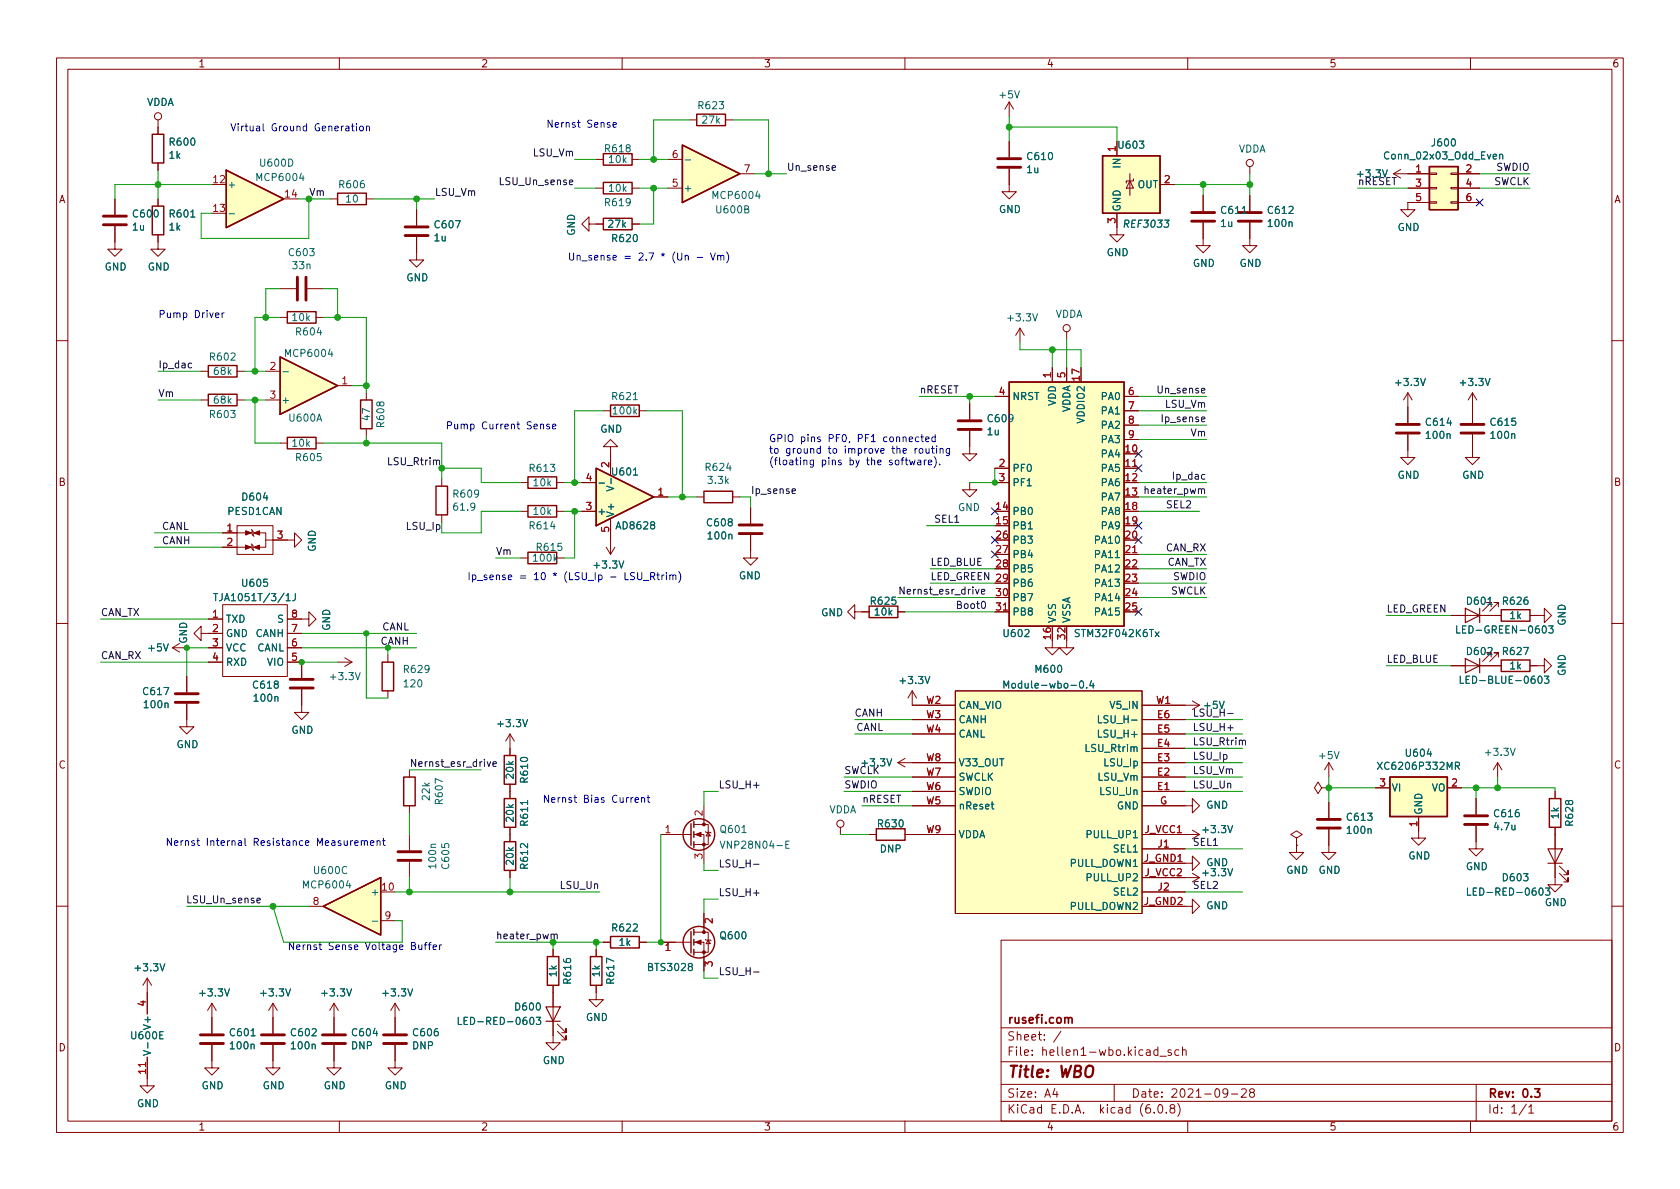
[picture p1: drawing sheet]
<svg xmlns="http://www.w3.org/2000/svg" width="297mm" height="210mm" viewBox="0 0 297 210" stroke-linecap="round" stroke-linejoin="round" font-family="sans-serif">
<g fill="none" stroke="#840000" stroke-width=".18">
<path d="M10 10.2h277v190.1h-277zM12 12.2h273v186.1h-273zM60 10.2v2M110 10.2v2M160 10.2v2M178.4 18v2.6M178.4 18l-.7 1.3M178.4 18l.8 1.3M210 10.2v2M260 10.2v2M20.3 40v4.1h1.3l-1.3 1.2-1.3-1.2h1.3M20.3 35.2v2.8"/>
<path d="M27.9 21.2v2.5M27.9 28.8v1.3M27.9 35.2v1.2M58.4 35.2h1.3M64.8 35.2h1.2M73.7 37.1v2.8M104.1 39.6v-1.3l-1.2 1.3 1.2 1.3v-1.3h2.6M105.4 28.2h1.3M105.4 33.3h1.3M111.8 28.2h1.2M111.8 33.3h1.2M111.8 39.6h1.2"/>
<path d="M118.1 28.2h2.5M118.1 33.3h2.5M121.9 21.2h1.3M128.3 21.2h1.2M130.8 30.7h2.5M178.4 29.8v4.1h1.3l-1.3 1.3-1.2-1.3h1.2M178.4 25v2.8M197.5 37.7v3.8h1.3l-1.3 1.3-1.3-1.3h1.3M197.5 25v2.6M199.8 32l.6 1.3h-1.3zM199.8 30.7v3.8M200.4 31.6v.4h-1.3v.4"/>
<path d="M205.1 32.6h2.5M212.7 39.4v4h1.3l-1.3 1.3-1.2-1.3h1.2M212.7 34.5v2.8M221 39.4v4h1.2l-1.2 1.3-1.3-1.3h1.3M221 29.5v1.2M221 34.5v2.8M246.4 30.7l1.2 .8M246.4 30.7h6.3M247.6 30l-1.2 .7M248.9 33.3h3.8M252.7 35.7h1.3v.2h-1.3zM252.7 33.1h1.3v.3h-1.3z"/>
<path d="M252.7 30.6h1.3v.3h-1.3zM252.7 35.8h-3.8v1.3h1.3l-1.3 1.2-1.3-1.2h1.3M256.5 35.7h1.3v.2h-1.3zM256.5 33.1h1.3v.3h-1.3zM256.5 30.6h1.3v.3h-1.3zM257.8 30.7h3.8M257.8 33.3h3.8M257.8 35.8h3.8M27.9 41.5v2.6h1.3l-1.3 1.2-1.2-1.2h1.2M49.5 56.1h1.3M49.5 51h2.8M54.4 51h2.7"/>
<path d="M55.9 56.1h1.2M73.7 41.9v4.1h1.2l-1.2 1.2-1.3-1.2h1.3M180.3 58l-.7 1.3M180.3 58v2.6M180.3 58l.8 1.3M188.6 58.7v1.2M10 60.2h2M35.6 70.7h1.2M35.6 65.7h1.2M41.9 70.7h1.3M41.9 65.7h1.3M47 70.7h2.5"/>
<path d="M47 65.7h2.5M49.5 78.4h1.3M55.9 78.4h1.2M59.7 68.2h2.5M64.8 69.5v1.2M64.8 75.8v1.3M106.7 72.6h1.2M107.9 79h-1.2l1.2-1.3 1.3 1.3h-1.3v5.1M113 72.6h1.3M171.4 76.2v4.1h1.3l-1.3 1.2-1.2-1.2h1.2M171.4 71.4v2.8M175.9 70.1h2.5"/>
<path d="M186.1 65v2.6M188.6 65v2.6M198.8 70.1h2.5M198.8 72.6h2.5M198.8 75.2h2.5M198.8 77.7h2.5M248.9 76.8v4.1h1.3l-1.3 1.3-1.3-1.3h1.3M248.9 69.5v5.3M248.9 69.5l-.7 1.2M248.9 69.5l.8 1.2M260.3 76.8v4.1h1.3l-1.3 1.3-1.2-1.3h1.2M260.3 69.5v5.3"/>
<path d="M260.3 69.5l-.7 1.2M260.3 69.5l.8 1.2M285 60.2h2M39.4 96.8h5M39.4 94.2h5M41.9 93h6.4v5h-6.4zM44.4 96.2l.1 .1v.7l.2 .3M44.4 93.6l.2 .2v.7l.2 .2M44.6 96.3l.1 .2v.7l.2 .2M44.6 93.8l.2 .2v.7l.1 .2M45.7 94.2h1.3v2.6h-1.3M47 95.5h5.1v1.3l1.2-1.3-1.2-1.3v1.3"/>
<path d="M78.1 84.7v1.3M78.1 91.1v1.2M92.1 98.7h1.2M92.1 85.3h1.2M92.1 90.4h1.2M98.4 98.7h1.3M98.4 85.3h1.3M98.4 90.4h1.3M102.9 85.3h2.5M102.9 90.4h2.5M107.2 96.8l.7 1.2M107.9 91.7v6.3"/>
<path d="M108.7 96.8l-.8 1.2M115.6 87.9h2.5M123.2 87.9h1.3M129.5 87.9h1.3M132.7 94.6v4.1h-1.3l1.3 1.2 1.3-1.2h-1.3M132.7 89.8v2.8M171.4 85.3v1.3h-1.2l1.2 1.3 1.3-1.3h-1.3M175.9 82.8h2.5M175.9 85.3h2.5M198.8 82.8h2.5M198.8 98h2.5M10 110.2h2"/>
<path d="M30.5 114.5h2.5M30.5 114.5l1.2 .8M31.7 113.8l-1.2 .7M33 119.6v2.8M35.6 112v1.3l-1.3-1.3 1.3-1.3v1.3h3.8M36.8 114.5h2.6M36.8 109.5h2.6M36.8 117.1h2.6M39.4 106.9h11.4v12.7h-11.4zM50.8 109.5h3.8v1.2l1.3-1.2-1.3-1.3v1.3M50.8 114.5h2.5M50.8 112h2.5"/>
<path d="M50.8 117.1h2.5v2.8M59.7 117.1h2.5M61 116.3l1.2 .8M62.2 117.1l-1.2 .8M68.6 115.8v1.3M151.1 108.2v-1.3l-1.2 1.3 1.2 1.3v-1.3h2.6M158.7 108.2h1.3M175.9 108.2h2.5M186.1 113.3v1.2h1.2l-1.2 1.3-1.3-1.3h1.3M188.6 113.3v1.2h1.3l-1.3 1.3-1.3-1.3h1.3M256.5 108.8h8.9M256.5 117.7h8.9"/>
<path d="M263.7 107.3v-.8h-.8h.8l-1.6 1.6M263.7 116.2v-.8h-.8h.8l-1.6 1.6M264.9 107.3v-.8h-.7h.7l-1.5 1.6M264.9 116.2v-.8h-.7h.7l-1.5 1.6M270.5 117.7h2.5v-1.2l1.3 1.2-1.3 1.3v-1.3M270.5 108.8h2.5v-1.2l1.3 1.2-1.3 1.3v-1.3M285 110.2h2M33 124.5v4h1.3l-1.3 1.3-1.3-1.3h1.3M53.3 121.9v4.1h1.3l-1.3 1.2-1.2-1.2h1.2M68.6 122.2v1.2M72.4 136.1v1.3M90.2 129.8l-.8 1.3"/>
<path d="M90.2 129.8v3.8M90.2 138.7v2.5M90.2 129.8l.7 1.3M158.7 134.9h10.2M158.7 134.9l1.3 .7M160 134.1l-1.3 .8M161.3 122.2l-.8 1.2M161.3 122.2v2.5h7.6M161.3 122.2l.8 1.2M161.3 139.9h7.6M161.3 137.4h7.6M161.3 129.8h7.6"/>
<path d="M161.3 127.2h7.6M168.9 122.2h33v39.3h-33zM201.9 139.9h7.6M201.9 137.4h7.6M201.9 134.9h7.6M201.9 132.3h7.6M201.9 129.8h7.6M201.9 127.2h7.6M201.9 124.7h10.2M210.8 123.9l1.3 .8M212.1 124.7l-1.3 .8M233.7 139.3l-.7-1-.6 1 .6 1 .7-1h1.2"/>
<path d="M234.9 139.3h.1M234.9 134.9l-.7 1.2M234.9 134.9v2.5M234.9 134.9l.8 1.2M243.2 139.3h2.5M255.9 139.3h2.5M264.8 134.9l-.8 1.2M264.8 134.9v2.5M264.8 134.9l.8 1.2M275 139.9v1.3M72.4 142.5v1.3M72.4 147.6v2.8"/>
<path d="M72.4 152.4v2.8M90.2 146.3v2.5M90.2 153.9v1.3M116.8 147.6h5.4M122.7 147.6h1.8v5M122.7 145.8h2.5v3.5h-2.5M124.5 142.5v3.3M124.7 147.1l.1 .1h.8l.1 .1M125.2 147.2l.4 .6h-.8zM148.6 146.3v1.3M153.7 147.6h1.2M160 147.6h8.9"/>
<path d="M161.3 142.5h7.6M201.9 152.6h8.9v-1.2l1.3 1.2-1.3 1.3v-1.3M201.9 142.5h8.9v-1.3l1.3 1.3-1.3 1.3v-1.3M201.9 147.6h10.2M201.9 155.2h10.2M201.9 150.1h7.6M201.9 157.7h7.6M210.8 154.4l1.3 .8M210.8 146.8l1.3 .8M212.1 155.2l-1.3 .8M212.1 147.6l-1.3 .7M229.2 148.2l1.1-.6-1.1-.7-1 .7 1 .6v1.3"/>
<path d="M229.2 149.5h.1M229.2 149.5v1.2h1.3l-1.3 1.3-1.2-1.3h1.2M234.9 146.7v4h1.3l-1.3 1.3-1.2-1.3h1.2M234.9 141.9v2.7M250.8 144.4v3.8h1.3l-1.3 1.3-1.2-1.3h1.2M261 146v4.1h1.3l-1.3 1.3-1.3-1.3h1.3M261 141.2v2.8M275 146.3v10.2h1.2l-1.2 1.2-1.3-1.2h1.3M275.7 154.4l1.5 1.6v-.8v.8h-.7M275.7 153.2l1.5 1.5v-.8v.8h-.7M10 160.2h2M26 173v6.3"/>
<path d="M26 173l-.7 1.2M26 173l.8 1.2M37.5 177.4v5.3M37.5 177.4l-.8 1.3M37.5 177.4l.7 1.3M48.3 177.4l-.8 1.3M48.3 177.4v5.3M48.3 177.4l.7 1.3M54.6 160.3h2.5M59.1 177.4l-.8 1.3M59.1 177.4v5.3M59.1 177.4l.7 1.3"/>
<path d="M67.3 162.8h2.5M69.8 177.4l-.7 1.3M69.8 177.4v5.3M69.8 177.4l.8 1.3M97.8 174.2v10.2h1.3l-1.3 1.3-1.3-1.3h1.3M97.8 167.9v1.3M105.4 174.2v2.6h1.3l-1.3 1.2-1.3-1.2h1.3M105.4 167.9v1.3M106.7 166.6h1.2M113 166.6h1.3M116.8 166.6h5.4M122.7 166.6h1.8v5.1"/>
<path d="M122.7 164.8h2.5v3.6h-2.5M124.5 161.5v3.3M124.7 166.1l.1 .1h.8l.1 .2M125.2 166.2l.4 .7h-.8zM177 166.3h108v32h-108zM201.9 160.3h8.9v-1.3l1.3 1.3-1.3 1.2v-1.2M285 160.2h2M26 186.9v5.1h1.3l-1.3 1.3-1.2-1.3h1.2M37.5 184.8v4h1.2l-1.2 1.3-1.3-1.3h1.3M48.3 184.8v4h1.2l-1.2 1.3-1.3-1.3h1.3M59.1 184.8v4h1.2l-1.2 1.3-1.3-1.3h1.3M60 198.3v2"/>
<path d="M69.8 184.8v4h1.3l-1.3 1.3-1.2-1.3h1.2M98.6 182.4l1.5 1.5v-.8v.8h-.8M98.6 181.1l1.5 1.5v-.7v.7h-.8M110 198.3v2M160 198.3v2M177 194.8h108M177 191.8h108M177 187.8h108M177 181.8h108M186.5 192.5l-.4 1h1M186.9 193v1M187.6 182.4l-1.3 1.9"/>
<path d="M197 191.8v3M204.1 196.7v.1M204.7 185.7l-.4-.1-.3 .3v.4l.1 .3h.6M204.7 185.1v1.5M204.9 195.4l.2-.1a.81 .81 0 0 1 .6 .7 .81 .81 0 0 1-.3 .8h-.2a.81 .81 0 0 1-.6-.6 .81 .81 0 0 1 .3-.8zM205.1 186.8h1.1M206.2 196.7v.1M207.1 185.7l-.4-.1-.2 .2 .1 .3 .5 .1v.4h-.6M207.1 196l-.2-.3v-.2l.2-.2 .5 .1 .1 .2-.1 .2-.6 .2-.1 .3v.4l.2 .1h.5l.1-.3-.1-.4-.2-.1M208.2 195.1a1.72 1.72 0 0 1 0 2.3M208.4 185.7l-.4-.1-.3 .3v.4l.2 .3h.5M209.1 185.8l.2-.2 .3 .1 .1 .9"/>
<path d="M209.1 185.1v1.5M210 198.3v2M217.1 193.2l-.3 .3h-.3l-.3-.3 .2-.6 .4-.1 .2 .2a.99 .99 0 0 1-.4 1.3h-.2M217.7 193.5h1.2M219.5 192.7l.6-.2 .2 .2 .1 .3-1 1h1M221.2 193.2l-.3-.3 .1-.2 .2-.2 .4 .1 .2 .2-.1 .2-.6 .2-.2 .3 .1 .4 .2 .1h.4l.2-.3-.1-.4-.2-.1M260 198.3v2M261 191.8v6.5M269.9 195.3l-1.3 1.9M270.3 195.8l.4-.5v1.5M270.3 196.8h.9"/>
<circle cx="27.9" cy="20.6" r=".63"/>
<circle cx="221" cy="28.8" r=".63"/>
<circle cx="188.6" cy="58" r=".63"/>
<circle cx="148.6" cy="145.7" r=".63"/>
</g>
<path d="M188.9 180.1l.2-.2 .4 .1 .1 .9M271.3 192.5h1l-.5 .6 .4 .1v.7l-.2 .1h-.4l-.3-.1" fill="none" stroke="#840000" stroke-width=".3"/>
<g fill="none" stroke="#006464" stroke-width=".18">
<path d="M40.5 37.8h1M121.2 28.3h.9M265.2 27.4l.1-.1h.3l.1 .8M265.2 27.3v.8M50 65.7h1M105.9 85.4h1M107.3 86l1.2 .4-1.2 .4M37.8 105h.7M38.1 105v1.2M52.2 105v.9a.41 .41 0 0 1-.5 .3M204.3 111.7l.6 .9M204.9 111.7l-.6 .9"/>
<path d="M257.6 110.7v1.2h.6M258.2 119.6v1.2h.6M273.1 119.6h.8l-.5 .5 .4 .1v.5l-.2 .1-.5-.1M273.8 110.7h.8l-.4 .5 .4 .1v.5l-.2 .1-.6-.1M177.5 121.7v-1.3l.4 .9 .4-.9v1.3M192.1 121.6v.1M193 120.3l-.3 1h.8M193.3 120.8v.9M194.2 126.6v1.2h.6M243.5 134.8l.9 1.3M244.4 134.8l-.9 1.3M257.3 135.4h.6l.2-.2-.1-.3-.7-.1v1.3"/>
<path d="M257.6 135.4l.5 .7M127.3 148.7l.5 1.3 .4-1.3M138.9 149.3h.5M139.5 148.7h-.6v1.3h.6M175.2 142.2h.5M175.4 141.8v1.1l.3 .2M259.5 157v1.3h.6M273.3 157h.7l-.4 .5 .4 .1v.6l-.2 .1-.5-.1M65.8 162.9h1M81 179.9v1.3h.6M94.8 179.9h.8l-.4 .5 .3 .1v.5l-.1 .2-.6-.2M26.1 184.4v.9"/>
</g>
<path d="M259.1 107.6l2.5 1.2-2.5 1.3zM259.1 116.5l2.5 1.2-2.5 1.3zM261.6 107.6v2.5M261.6 116.5v2.5M273.7 150.1h2.5l-1.2 2.5zM273.7 152.6h2.5M96.5 178h2.6l-1.3 2.6zM96.5 180.6h2.6" fill="none" stroke="#840000" stroke-width=".2"/>
<g fill="none" stroke="#840000" stroke-width=".25">
<path d="M26.9 23.7h2.1v5.1h-2.1zM26.9 36.4h2.1v5.1h-2.1zM40 30.1l10.2 5.1-10.2 5.1zM59.7 34.2h5.1v2h-5.1zM106.7 27.2h5.1v2h-5.1zM106.7 32.3h5.1v2h-5.1zM106.7 38.6h5.1v2h-5.1zM120.6 25.6l10.2 5.1-10.2 5.1zM123.2 20.2h5.1v2h-5.1zM194.9 27.6h10.2v10.1h-10.2zM252.7 29.5h5.1v7.6h-5.1zM50.8 55.1h5.1v2h-5.1z"/>
<path d="M36.8 69.7h5.1v2h-5.1zM36.8 64.6h5.1v2.1h-5.1zM49.5 63.1l10.2 5.1-10.2 5.1zM50.8 77.3h5.1v2.1h-5.1zM63.8 70.7h2v5.1h-2zM107.9 71.6h5.1v2.1h-5.1zM178.4 67.6h20.4v43.1h-20.4zM77.1 86h2v5.1h-2zM93.3 97.7h5.1v2h-5.1zM93.3 84.3h5.1v2.1h-5.1zM93.3 89.4h5.1v2h-5.1zM105.4 82.8l10.2 5.1-10.2 5.1z"/>
<path d="M124.5 86.9h5v2h-5zM67.6 117.1h2v5.1h-2zM153.7 107.2h5v2h-5zM265.4 116.7h5.1v2h-5.1zM265.4 107.8h5.1v2h-5.1zM71.4 137.4h2v5.1h-2zM89.2 133.6h2v5.1h-2zM245.7 137.4h10.2v7h-10.2zM89.2 141.2h2v5.1h-2zM89.2 148.8h2v5.1h-2zM122.2 145.7v3.8M122.7 145.3v1"/>
<path d="M122.7 147.1v1M122.7 148.8v1.1M154.9 146.6h5.1v2h-5.1zM273.9 141.2h2.1v5.1h-2.1zM57.1 160.3l10.2-5.1v10.1zM96.8 169.2h2v5h-2zM104.4 169.2h2v5h-2zM107.9 165.6h5.1v2h-5.1zM122.2 164.7v3.8M122.7 164.3v1M122.7 166.1v1M122.7 167.9v1"/>
<circle cx="123.6" cy="147.6" r="2.79"/>
<circle cx="123.6" cy="166.6" r="2.79"/>
</g>
<g fill="none" stroke="#840000" stroke-width=".51">
<path d="M18.3 39.7h4.1M18.3 38.2h4.1M176.4 29.6h4.1M176.4 28.1h4.1M210.7 39.1h4.1M210.7 37.6h4.1M218.9 39.1h4.1M218.9 37.6h4.1M52.6 49v4.1M54.1 49v4.1M71.6 41.7h4.1M71.6 40.1h4.1"/>
<path d="M169.4 75.9h4.1M169.4 74.4h4.1M246.9 76.6h4.1M246.9 75.1h4.1M258.3 76.6h4.1M258.3 75.1h4.1M130.7 94.4h4M130.7 92.8h4M31 124.2h4.1M31 122.7h4.1M51.3 121.7h4.1M51.3 120.1h4.1"/>
<path d="M70.4 150.6h4M70.4 152.1h4M232.9 146.4h4.1M232.9 144.9h4.1M259 145.8h4M259 144.3h4M35.4 184.5h4.1M35.4 183h4.1M46.2 184.5h4.1M46.2 183h4.1M57 184.5h4.1M57 183h4.1"/>
<path d="M67.8 184.5h4.1M67.8 183h4.1"/>
</g>
<g fill="#840000" stroke="#840000" stroke-width=".18">
<path d="M122.9 147.6l1.1-.4v.7z"/>
<path d="M43.4 96.4l1 .4-1 .3z"/>
<path d="M43.4 93.8l1 .4-1 .4z"/>
<path d="M44.9 96.8l1-.4v.8z"/>
<path d="M44.9 94.2l1-.3v.7z"/>
<path d="M122.9 166.6l1.1-.4v.8z"/>
<circle cx="124.5" cy="149.3" r=".25"/>
<circle cx="124.5" cy="145.8" r=".25"/>
<circle cx="124.5" cy="168.4" r=".25"/>
<circle cx="124.5" cy="164.8" r=".25"/>
</g>
<g fill="#ffffc2" stroke="#ffffc2" stroke-width=".18">
<path d="M120.6 25.6l10.2 5.1-10.2 5.1z"/>
<path d="M49.5 63.1l10.2 5.1-10.2 5.1z"/>
<path d="M40 30.1l10.2 5.1-10.2 5.1z"/>
<path d="M178.4 67.6h20.4v43.1h-20.4z"/>
<path d="M168.9 122.2h33v39.3h-33z"/>
<path d="M57.1 160.3l10.2-5.1v10.1z"/>
<path d="M252.7 29.5h5.1v7.6h-5.1z"/>
<path d="M194.9 27.6h10.2v10.1h-10.2z"/>
<path d="M245.7 137.4h10.2v7h-10.2z"/>
<path d="M105.4 82.8l10.2 5.1-10.2 5.1z"/>
</g>
<g fill="none" stroke="#0f0f0f" stroke-width=".18">
<path d="M147.1 29.7l.6-.1v-.3h-.4l-.2 .2 .1 .6h.5M33.9 64.3l-.4-.1-.2 .2 .1 .6h.5M140 86.9l.7-.2-.1-.2-.4-.1-.2 .2 .1 .6h.5M202.5 86.6l.1-.2 .3 .1 .1 .8M202.5 86v1.3M172.5 104.2l.3 .9 .3-.9M173.5 104.6l.6-.1v-.2l-.4-.1-.2 .2 .1 .6h.5M173.6 106.4l.2-.1a.68 .68 0 0 1 .5 .7 .68 .68 0 0 1-.5 .6l-.2-.1-.1-.4zM86.1 134.7l.3 .8 .3-.8M87.2 135.1l.6-.1-.1-.2-.4-.1-.1 .2v.6h.5M217.1 126.2h.9M219.7 131.1l.1-.2h.3l.1 .8"/>
<path d="M133.2 152.8h1M97.4 165.3l.2-.1h.3l.1 .8M98 165.4l.2-.2h.3v.8M133.2 171.9h1"/>
</g>
<g fill="none" stroke="#0000c2" stroke-width=".18">
<path d="M62.1 22.3h.5M62.3 21.9v1.1l.3 .1M63 21.9v.1M63 22.3v.8M63.7 22.4l.3-.1 .2 .2v.4l-.2 .2h-.3l-.1-.2zM64.8 22.4l.2-.1 .3 .1v.7M64.8 22.3v.8M107.8 21.7h-.3l-.1 .1v.2l.4 .1v.3h-.4M108.4 22.1l.6-.1-.1-.3h-.3l-.2 .1v.6h.5M38.1 55.7l.6-.1v-.2l-.4-.1-.2 .2 .1 .6h.5M39.3 55.3v.9M39.6 55.3l-.3 .3"/>
<path d="M123.3 45.5h.9M125.6 44.7l.4 1.3 .5-1.3M126.9 45.3l.2-.1h.3v.8M126.9 45.2v.8M127.4 45.3l.2-.1h.3l.1 .8M128.5 44.6a1.46 1.46 0 0 1 0 1.9M95.6 75.1l.1-.1 .4 .1v.7M97.1 75.1l-.3-.1-.1 .2v.2l.4 .1v.3h-.4M97.7 75.4l.6-.1-.1-.2-.3-.1-.2 .2v.6h.5M160.8 77.7l.6-.1-.1-.3h-.4l-.1 .1v.6h.5M161.8 79.3v.9M162.2 79.3l-.4 .2"/>
<path d="M162.5 77.3h-.4l-.2 .2 .1 .5h.5M162.6 79.4l.3-.1 .3 .2v.4l-.3 .3-.3-.1-.1-.2zM162.8 77.3h.5M163 76.8v1.1l.3 .2M163.7 77.7l.6-.1-.1-.3h-.4l-.1 .1v.6h.5M163.7 79.3l.1 .8 .3 .1 .2-.2M164.3 79.3v.9M164.7 79.3h.5M164.9 78.9v1.1l.3 .2M165.4 77.3h-.4l-.2 .2 .1 .5h.5M165.4 76.8v1.3M165.6 78.9v.1"/>
<path d="M165.6 79.3v.9M166.2 79.4l.2-.1 .3 .1v.8M166.2 79.3v.9M167.9 79.3v1l-.2 .3-.3-.1M167.9 79.4l-.4-.1-.2 .2 .1 .6h.5M160 81.4h.5M160.2 80.9v1.1l.3 .2M160.8 81.4l.3 .8 .2-.6 .2 .6 .3-.8M162.3 81.4h.5v.8M162.8 81.7h-.4l-.2 .2 .2 .3 .4-.1M163.4 81.4v.8M163.8 81.4l-.4 .2"/>
<path d="M164.1 81.8l.7-.1-.1-.3h-.4l-.2 .1 .1 .6h.5M165.2 80.7a1.46 1.46 0 0 1 0 2M166.1 82.1v.1M112.7 101.2v1.1l.3 .2h.2l.3-.2v-1.1M113.8 102.6h.9M115 101.9h.6l.2-.2-.1-.3-.7-.2v1.3M115.3 101.9l.5 .6M116.1 101.7h.5M116.3 101.2v1.1l.3 .2M117 101.7v.8M117.4 101.7l-.4 .2M117.8 101.2v.2"/>
<path d="M117.8 101.7v.8M118.4 101.8l.2-.1h.3l.1 .8M118.4 101.7v.8M119 101.9l.2-.2h.3v.8M120 101.1a1.46 1.46 0 0 1 0 1.9M62 148.7v.8M62.4 148.7l-.4 .2M62.7 149.1l.6-.1v-.3h-.4l-.2 .1 .1 .6h.5M63.9 148.8l.2-.1h.3v.8M63.9 148.7v.8M64.4 148.8l.2-.1h.3l.1 .8M65.5 149.1l.6-.1v-.3h-.4l-.2 .1 .1 .6h.5"/>
<path d="M66.7 148.8l.1-.1h.3l.1 .8M66.7 148.7v.8M67.6 148.7h.5M67.8 148.2v1.1l.3 .2M112.3 141.5l.6-.2-.1-.2-.3-.1-.2 .2 .1 .6h.4M113.4 141.2l.2-.2 .3 .1 .1 .8M113.4 141v.9M114.4 141h.5M114.6 140.6v1.1l.3 .2M74 167.1l.1 .8h.3l.2-.1M74.6 167.1v.8M75 167.1h.5"/>
<path d="M75.5 166.7l-.3 .1v1.1M75.7 167.1h.5M76.2 166.7l-.3 .1v1.1M76.6 167.5l.6-.1-.1-.3h-.3l-.2 .2v.6h.5M77.7 167.1v.8M78.1 167.1l-.4 .2"/>
</g>
<g fill="none" stroke="#009600" stroke-width=".18">
<path d="M27.9 30.1v5.1M37.5 32.6h-17.2v2.6M52.7 35.2h5.7M54.6 35.2v7h-19v-4.5h1.9M66 35.2h10.8M73.7 35.2v1.9M101.6 33.3h3.8M101.6 28.2h3.8M113 33.3h5.1M113 28.2h5.1M115.6 33.3v6.3h-2.6M121.9 21.2h-6.3v7"/>
<path d="M129.5 21.2h6.4v9.5M133.3 30.7h5.8M178.4 20.6v4.4M178.4 22.5h19.1v2.5M207.6 32.6h13.4M212.7 32.6v1.9M221 30.7v3.8M240 33.3h8.9M261.6 33.3h8.9M261.6 30.7h8.9M49.5 51h-2.5v5.1M49.5 56.1h-4.4v9.6"/>
<path d="M57.1 51h2.6v5.1M57.1 56.1h7.7v13.4M188.6 59.9v5.1M27.9 65.7h7.7M27.9 70.7h7.7M43.2 65.7h3.8M43.2 70.7h3.8M45.1 70.7v7.7h4.4M57.1 78.4h21v6.3M62.2 68.2h2.6M64.8 77.1v1.3M106.7 72.6h-5.1v12.7"/>
<path d="M114.3 72.6h6.3v15.3M162.6 70.1h13.3M171.4 70.1v1.3M180.3 60.6v1.2h10.8v3.2M186.1 61.8v3.2M201.3 70.1h12.1M201.3 72.6h12.1M201.3 77.7h12.1M201.3 75.2h12.1M27.3 96.8h12.1M27.3 94.2h12.1M78.1 82.8h7v2.5h7"/>
<path d="M87.6 98.7h4.5M92.1 90.4h-7v3.8h-7M99.7 85.3h3.2M99.7 90.4h3.2M101.6 90.4v8.3h-1.9M118.1 87.9h5.1M130.8 87.9h1.9v1.9M163.8 93h12.1M175.9 82.8v2.5h-4.5M201.3 87.9h12.1M201.3 85.3h12.1M201.3 98h12.1"/>
<path d="M201.3 90.4h10.8M17.8 117.1h19M17.8 109.5h19M36.8 114.5h-3.8v5.1M53.3 114.5h20.4M53.3 117.1h6.4M53.3 112h20.4M64.8 112v11.4h3.8M68.6 114.5v1.3M158.7 105.7h17.2M160 108.2h15.9M164.5 100.6h11.4"/>
<path d="M164.5 103.1h11.4M201.3 105.7h12.1M201.3 100.6h12.1M201.3 103.1h12.1M245.1 117.7h11.4M245.1 108.8h11.4M72.4 136.1h12.7M127 139.9h-2.5v2.6M149.2 139.9h12.1M149.2 137.4h12.1M151.1 127.2h10.2M151.1 129.8h10.2"/>
<path d="M209.5 139.9h10.2M209.5 137.4h10.2M209.5 127.2h10.2M209.5 132.3h10.2M209.5 129.8h10.2M209.5 134.9h10.2M234.9 137.4v4.5M234.9 139.3h8.3M258.4 139.3h16.6v.6M261 139.3v1.9M264.8 137.4v1.9M69.8 157.7h36.2"/>
<path d="M72.4 143.8v3.8M72.4 155.2v2.5M90.2 155.2v2.5M116.8 147.6v19h-2.5M124.5 152.6v1.3h2.5M127 159h-2.5v2.5M148.6 147.6h5.1M152.4 142.5h8.9M209.5 157.7h10.2M209.5 150.1h10.2M33 160.3h21.6M48.3 160.3l1.9 6.3h20.9v-3.8h-1.3"/>
<path d="M87.6 166.6h19.1M97.8 166.6v1.3M105.4 166.6v1.3M124.5 171.7v1.3h2.5"/>
</g>
<g fill="none" stroke="#000084" stroke-width=".18">
<path d="M261 35.2l1.2 1.2M262.2 35.2l-1.2 1.2M200.7 79.6l1.2 1.3M201.9 79.6l-1.2 1.3M175.3 97.4l1.2 1.2M175.3 94.9l1.2 1.2M175.3 89.8l1.2 1.2M176.5 97.4l-1.2 1.2M176.5 94.9l-1.2 1.2M176.5 89.8l-1.2 1.2M200.7 82.2l1.2 1.2M200.7 92.3l1.2 1.3"/>
<path d="M200.7 94.9l1.2 1.2M201.9 82.2l-1.2 1.2M201.9 92.3l-1.2 1.3M201.9 94.9l-1.2 1.2M200.7 107.6l1.2 1.2M201.9 107.6l-1.2 1.2"/>
</g>
<g fill="#009600" stroke="#009600" stroke-width=".18">
<circle cx="120.7" cy="87.9" r=".51"/>
<circle cx="101.6" cy="85.3" r=".51"/>
<circle cx="101.6" cy="90.4" r=".51"/>
<circle cx="90.2" cy="157.7" r=".51"/>
<circle cx="115.6" cy="28.2" r=".51"/>
<circle cx="115.6" cy="33.3" r=".51"/>
<circle cx="73.7" cy="35.2" r=".51"/>
<circle cx="27.9" cy="32.6" r=".51"/>
<circle cx="59.7" cy="56.1" r=".51"/>
<circle cx="54.6" cy="35.2" r=".51"/>
<circle cx="72.4" cy="157.7" r=".51"/>
<circle cx="64.8" cy="78.4" r=".51"/>
<circle cx="64.8" cy="68.2" r=".51"/>
<circle cx="78.1" cy="82.8" r=".51"/>
<circle cx="45.1" cy="70.7" r=".51"/>
<circle cx="47" cy="56.1" r=".51"/>
<circle cx="45.1" cy="65.7" r=".51"/>
<circle cx="53.3" cy="117.1" r=".46"/>
<circle cx="68.6" cy="114.5" r=".46"/>
<circle cx="64.8" cy="112" r=".46"/>
<circle cx="48.3" cy="160.3" r=".51"/>
<circle cx="33" cy="114.5" r=".46"/>
<circle cx="97.8" cy="166.6" r=".51"/>
<circle cx="116.8" cy="166.6" r=".46"/>
<circle cx="105.4" cy="166.6" r=".51"/>
<circle cx="175.9" cy="85.3" r=".46"/>
<circle cx="235" cy="139.3" r=".51"/>
<circle cx="261" cy="139.3" r=".51"/>
<circle cx="264.8" cy="139.3" r=".51"/>
<circle cx="171.5" cy="70.1" r=".51"/>
<circle cx="186.1" cy="61.8" r=".51"/>
<circle cx="178.4" cy="22.5" r=".51"/>
<circle cx="135.9" cy="30.7" r=".51"/>
<circle cx="212.7" cy="32.6" r=".51"/>
<circle cx="221" cy="32.6" r=".51"/>
</g>
<text font-size="2.8" fill="#840000" x="178" y="190.6">Title: WBO</text>
<g font-size="2.1" fill="#840000">
<text x="178" y="184">Sheet: /</text>
<text x="178" y="181">rusefi.com</text>
<text x="178" y="186.7">File: hellen1-wbo.kicad_sch</text>
<text x="178" y="196.9">KiCad E.D.A. kicad (6.0.8)</text>
<text x="178" y="194.1">Size: A4</text>
<text x="200" y="194.1">Date: 2021-09-28</text>
<text x="263" y="194.1">Rev: 0.3</text>
<text x="263" y="196.9">Id: 1/1</text>
</g>
<g font-size="1.8" fill="#840000">
<text x="35" y="11.9">1</text>
<text x="85" y="11.9">2</text>
<text x="135" y="11.9">3</text>
<text x="185" y="11.9">4</text>
<text x="235" y="11.9">5</text>
<text x="285" y="11.9">6</text>
<text x="10.3" y="35.9">A</text>
<text x="285.3" y="35.9">A</text>
<text x="10.3" y="85.9">B</text>
<text x="285.3" y="85.9">B</text>
<text x="10.3" y="135.9">C</text>
<text x="285.3" y="135.9">C</text>
<text x="10.3" y="185.9">D</text>
<text x="285.3" y="185.9">D</text>
<text x="35" y="199.9">1</text>
<text x="85" y="199.9">2</text>
<text x="135" y="199.9">3</text>
<text x="185" y="199.9">4</text>
<text x="235" y="199.9">5</text>
<text x="285" y="199.9">6</text>
</g>
<g font-size="1.8" fill="#006464">
<text x="176.8" y="17.4">+5V</text>
<text x="25.9" y="18.7">VDDA</text>
<text x="123.6" y="19.3">R623</text>
<text x="124.3" y="21.8">27k</text>
<text x="29.9" y="28.1">1k</text>
<text x="30.1" y="25.7">R600</text>
<text x="46.1" y="29.5">U600D</text>
<text x="107.1" y="26.9">R618</text>
<text x="107.7" y="28.8">10k</text>
<text x="181.8" y="28.3">C610</text>
<text x="197.9" y="26.3">U603</text>
<text x="198.1" y="29.6" transform="rotate(-90 198.1 29.6)">IN</text>
<text x="218.9" y="27">VDDA</text>
<text x="245.2" y="28.2">Conn_02x03_Odd_Even</text>
<text x="253.3" y="25.9">J600</text>
<text x="40.1" y="33.3">+</text>
<text x="45.6" y="32">MCP6004</text>
<text x="60.1" y="33.3">R606</text>
<text x="61.2" y="35.8">10</text>
<text x="107.7" y="33.9">10k</text>
<text x="120.8" y="33.9">+</text>
<text x="126.2" y="35.2">MCP6004</text>
<text x="181.6" y="30.6">1u</text>
<text x="201.1" y="33.3">OUT</text>
<text x="240.2" y="31.4">+3.3V</text>
<text x="23.5" y="40.8">1u</text>
<text x="23.7" y="38.4">C600</text>
<text x="29.9" y="40.8">1k</text>
<text x="30.1" y="38.4">R601</text>
<text x="77" y="40.4">C607</text>
<text x="101.7" y="41.7" transform="rotate(-90 101.7 41.7)">GND</text>
<text x="107.1" y="36.4">R619</text>
<text x="107.6" y="40.3">27k</text>
<text x="126.8" y="37.7">U600B</text>
<text x="176.6" y="37.7">GND</text>
<text x="198.1" y="37.5" transform="rotate(-90 198.1 37.5)">GND</text>
<text x="199" y="40.3">REF3033</text>
<text x="215.9" y="40.1">1u</text>
<text x="216.1" y="37.8">C611</text>
<text x="224.3" y="37.8">C612</text>
<text x="224.4" y="40.1">100n</text>
<text x="247.1" y="40.8">GND</text>
<text x="18.5" y="47.8">GND</text>
<text x="26.1" y="47.8">GND</text>
<text x="51.2" y="45.3">C603</text>
<text x="51.8" y="47.6">33n</text>
<text x="76.8" y="42.7">1u</text>
<text x="108.4" y="42.8">R620</text>
<text x="195.6" y="45.3">GND</text>
<text x="210.9" y="47.2">GND</text>
<text x="219.1" y="47.2">GND</text>
<text x="71.8" y="49.7">GND</text>
<text x="51.8" y="56.8">10k</text>
<text x="52.5" y="59.3">R604</text>
<text x="178.4" y="56.8">+3.3V</text>
<text x="186.5" y="56.2">VDDA</text>
<text x="37.3" y="63.7">R602</text>
<text x="50.7" y="63.1">MCP6004</text>
<text x="37.9" y="71.4">68k</text>
<text x="37.9" y="66.3">68k</text>
<text x="49.7" y="71.4">+</text>
<text x="108.4" y="70.7">R621</text>
<text x="178.9" y="70.7">NRST</text>
<text x="186.7" y="71.8" transform="rotate(-90 186.7 71.8)">VDD</text>
<text x="194.8" y="70.7">PA0</text>
<text x="247" y="68.2">+3.3V</text>
<text x="258.4" y="68.2">+3.3V</text>
<text x="37.3" y="73.9">R603</text>
<text x="51.2" y="74.5">U600A</text>
<text x="65.4" y="74.3" transform="rotate(-90 65.4 74.3)">47</text>
<text x="67.9" y="75.4" transform="rotate(-90 67.9 75.4)">R608</text>
<text x="106.1" y="76.5">GND</text>
<text x="108.5" y="73.3">100k</text>
<text x="174.6" y="77">1u</text>
<text x="174.8" y="74.6">C609</text>
<text x="189.2" y="73.1" transform="rotate(-90 189.2 73.1)">VDDA</text>
<text x="191.8" y="74.7" transform="rotate(-90 191.8 74.7)">VDDIO2</text>
<text x="194.8" y="73.3">PA1</text>
<text x="194.8" y="75.8">PA2</text>
<text x="252.3" y="75.3">C614</text>
<text x="252.3" y="77.6">100n</text>
<text x="263.7" y="75.3">C615</text>
<text x="263.7" y="77.6">100n</text>
<text x="51.8" y="79">10k</text>
<text x="52.5" y="81.5">R605</text>
<text x="93.8" y="83.4">R613</text>
<text x="124.9" y="83.3">R624</text>
<text x="178.9" y="83.4">PF0</text>
<text x="194.8" y="80.9">PA4</text>
<text x="194.8" y="83.4">PA5</text>
<text x="194.8" y="78.4">PA3</text>
<text x="43" y="88.5">D604</text>
<text x="80.3" y="88">R609</text>
<text x="94.4" y="86">10k</text>
<text x="108.4" y="84.1">U601</text>
<text x="108.6" y="86" transform="rotate(-90 108.6 86)">V-</text>
<text x="125.3" y="85.6">3.3k</text>
<text x="178.9" y="86">PF1</text>
<text x="194.8" y="86">PA6</text>
<text x="194.8" y="88.5">PA7</text>
<text x="247.1" y="84.7">GND</text>
<text x="258.5" y="84.7">GND</text>
<text x="40.3" y="91.1">PESD1CAN</text>
<text x="80.4" y="90.3">61.9</text>
<text x="93.8" y="93.6">R614</text>
<text x="94.4" y="91.1">10k</text>
<text x="105.5" y="91.1">+</text>
<text x="108.6" y="91.6" transform="rotate(-90 108.6 91.6)">V+</text>
<text x="109.2" y="93.6">AD8628</text>
<text x="125.2" y="93.1">C608</text>
<text x="125.3" y="95.4">100n</text>
<text x="169.4" y="90.4">GND</text>
<text x="178.9" y="91.1">PB0</text>
<text x="178.9" y="93.6">PB1</text>
<text x="194.8" y="91.1">PA8</text>
<text x="194.8" y="93.6">PA9</text>
<text x="55.8" y="97.6" transform="rotate(-90 55.8 97.6)">GND</text>
<text x="94.4" y="99.3">100k</text>
<text x="95" y="97.4">R615</text>
<text x="105.2" y="100.5">+3.3V</text>
<text x="178.9" y="96.1">PB3</text>
<text x="178.9" y="98.7">PB4</text>
<text x="178.9" y="101.2">PB5</text>
<text x="193.8" y="96.1">PA10</text>
<text x="193.8" y="98.7">PA11</text>
<text x="193.8" y="101.2">PA12</text>
<text x="38.9" y="106.3">TJA1051T/3/1J</text>
<text x="43" y="103.8">U605</text>
<text x="130.6" y="102.4">GND</text>
<text x="154.1" y="106.9">R625</text>
<text x="178.9" y="103.8">PB6</text>
<text x="178.9" y="106.3">PB7</text>
<text x="193.8" y="103.8">PA13</text>
<text x="193.8" y="106.3">PA14</text>
<text x="259.5" y="106.9">D601</text>
<text x="265.9" y="106.9">R626</text>
<text x="33.1" y="113.8" transform="rotate(-90 33.1 113.8)">GND</text>
<text x="39.9" y="110.1">TXD</text>
<text x="39.9" y="112.6">GND</text>
<text x="45.2" y="112.6">CANH</text>
<text x="49.1" y="110.1">S</text>
<text x="58.4" y="111.6" transform="rotate(-90 58.4 111.6)">GND</text>
<text x="145.2" y="109">GND</text>
<text x="154.7" y="108.8">10k</text>
<text x="177.6" y="112.6">U602</text>
<text x="178.9" y="108.8">PB8</text>
<text x="186.7" y="110.2" transform="rotate(-90 186.7 110.2)">VSS</text>
<text x="189.2" y="110.2" transform="rotate(-90 189.2 110.2)">VSSA</text>
<text x="190.5" y="112.6">STM32F042K6Tx</text>
<text x="193.8" y="108.8">PA15</text>
<text x="258.6" y="112">LED-GREEN-0603</text>
<text x="267" y="109.5">1k</text>
<text x="276.8" y="110.7" transform="rotate(-90 276.8 110.7)">GND</text>
<text x="26.3" y="115.2">+5V</text>
<text x="39.9" y="115.2">VCC</text>
<text x="39.9" y="117.7">RXD</text>
<text x="45.4" y="115.2">CANL</text>
<text x="47.2" y="117.7">VIO</text>
<text x="71.5" y="119">R629</text>
<text x="183.2" y="119">M600</text>
<text x="259.5" y="115.8">D602</text>
<text x="265.9" y="115.8">R627</text>
<text x="267" y="118.4">1k</text>
<text x="276.8" y="119.6" transform="rotate(-90 276.8 119.6)">GND</text>
<text x="25.5" y="122.9">C617</text>
<text x="25.6" y="125.2">100n</text>
<text x="44.9" y="121.8">C618</text>
<text x="45" y="124.1">100n</text>
<text x="58.6" y="120.3">+3.3V</text>
<text x="71.5" y="121.5">120</text>
<text x="159.3" y="120.9">+3.3V</text>
<text x="169.4" y="125.3">CAN_VIO</text>
<text x="178.7" y="121.7">Module-wbo-0.4</text>
<text x="196.5" y="125.3">V5_IN</text>
<text x="213" y="125.3">+5V</text>
<text x="259.3" y="120.9">LED-BLUE-0603</text>
<text x="51.5" y="129.7">GND</text>
<text x="88.2" y="128.6">+3.3V</text>
<text x="169.4" y="127.9">CANH</text>
<text x="169.4" y="130.4">CANL</text>
<text x="194.6" y="130.4">LSU_H+</text>
<text x="195" y="127.9">LSU_H-</text>
<text x="31.2" y="132.3">GND</text>
<text x="90.8" y="137.6" transform="rotate(-90 90.8 137.6)">20k</text>
<text x="152.6" y="135.5">+3.3V</text>
<text x="169.4" y="135.5">V33_OUT</text>
<text x="192.3" y="133">LSU_Rtrim</text>
<text x="195.3" y="135.5">LSU_Ip</text>
<text x="233.4" y="134.2">+5V</text>
<text x="244.2" y="136.1">XC6206P332MR</text>
<text x="248.7" y="133.8">U604</text>
<text x="262.8" y="133.6">+3.3V</text>
<text x="76" y="141.4" transform="rotate(-90 76 141.4)">22k</text>
<text x="78.3" y="142.1" transform="rotate(-90 78.3 142.1)">R607</text>
<text x="93.3" y="138.3" transform="rotate(-90 93.3 138.3)">R610</text>
<text x="146.5" y="143.8">VDDA</text>
<text x="169.4" y="143.1">nReset</text>
<text x="169.4" y="140.6">SWDIO</text>
<text x="169.4" y="138">SWCLK</text>
<text x="194.1" y="138">LSU_Vm</text>
<text x="194.5" y="140.6">LSU_Un</text>
<text x="197.5" y="143.1">GND</text>
<text x="213.2" y="143">GND</text>
<text x="246" y="139.9">VI</text>
<text x="253.1" y="139.9">VO</text>
<text x="90.8" y="145.2" transform="rotate(-90 90.8 145.2)">20k</text>
<text x="93.3" y="145.9" transform="rotate(-90 93.3 145.9)">R611</text>
<text x="127.5" y="147.3">Q601</text>
<text x="155.4" y="146.3">R630</text>
<text x="169.4" y="148.2">VDDA</text>
<text x="192.4" y="148.2">PULL_UP1</text>
<text x="212.9" y="147.3">+3.3V</text>
<text x="238.3" y="145.1">C613</text>
<text x="238.3" y="147.4">100n</text>
<text x="251.5" y="144.1" transform="rotate(-90 251.5 144.1)">GND</text>
<text x="264.3" y="146.8">4.7u</text>
<text x="264.3" y="144.5">C616</text>
<text x="275.6" y="144.7" transform="rotate(-90 275.6 144.7)">1k</text>
<text x="278.1" y="145.9" transform="rotate(-90 278.1 145.9)">R628</text>
<text x="55.7" y="154.6">U600C</text>
<text x="77.1" y="153.4" transform="rotate(-90 77.1 153.4)">100n</text>
<text x="79.4" y="153.5" transform="rotate(-90 79.4 153.5)">C605</text>
<text x="90.8" y="152.9" transform="rotate(-90 90.8 152.9)">20k</text>
<text x="93.3" y="153.5" transform="rotate(-90 93.3 153.5)">R612</text>
<text x="128.2" y="150.1">VNP28N04-E</text>
<text x="155.6" y="150.7">DNP</text>
<text x="189.2" y="153.3">PULL_DOWN1</text>
<text x="192.4" y="155.8">PULL_UP2</text>
<text x="197" y="150.7">SEL1</text>
<text x="212.9" y="154.9">+3.3V</text>
<text x="213.2" y="153.2">GND</text>
<text x="227.4" y="154.5">GND</text>
<text x="233.1" y="154.5">GND</text>
<text x="249" y="152">GND</text>
<text x="259.1" y="153.9">GND</text>
<text x="265.8" y="155.8">D603</text>
<text x="53.9" y="157.1">MCP6004</text>
<text x="66.1" y="158.4">+</text>
<text x="189.2" y="160.9">PULL_DOWN2</text>
<text x="197" y="158.4">SEL2</text>
<text x="213.2" y="160.8">GND</text>
<text x="260.5" y="158.4">LED-RED-0603</text>
<text x="273.1" y="160.2">GND</text>
<text x="108.4" y="164.7">R622</text>
<text x="109.5" y="167.3">1k</text>
<text x="127.5" y="166.1">Q600</text>
<text x="24.1" y="171.7">+3.3V</text>
<text x="98.4" y="172.7" transform="rotate(-90 98.4 172.7)">1k</text>
<text x="101" y="173.8" transform="rotate(-90 101 173.8)">R616</text>
<text x="106" y="172.7" transform="rotate(-90 106 172.7)">1k</text>
<text x="108.6" y="173.8" transform="rotate(-90 108.6 173.8)">R617</text>
<text x="114.8" y="171.7">BTS3028</text>
<text x="35.5" y="176.2">+3.3V</text>
<text x="46.3" y="176.2">+3.3V</text>
<text x="57.1" y="176.2">+3.3V</text>
<text x="67.9" y="176.2">+3.3V</text>
<text x="91.2" y="178.7">D600</text>
<text x="23.3" y="183.8">U600E</text>
<text x="26.7" y="181.7" transform="rotate(-90 26.7 181.7)">V+</text>
<text x="40.8" y="183.2">C601</text>
<text x="40.8" y="185.5">100n</text>
<text x="51.6" y="183.2">C602</text>
<text x="51.6" y="185.5">100n</text>
<text x="62.1" y="185.5">DNP</text>
<text x="62.4" y="183.2">C604</text>
<text x="72.9" y="185.5">DNP</text>
<text x="73.2" y="183.2">C606</text>
<text x="82.1" y="181.2">LED-RED-0603</text>
<text x="103.6" y="180.5">GND</text>
<text x="26.7" y="186.8" transform="rotate(-90 26.7 186.8)">V-</text>
<text x="96" y="188.2">GND</text>
<text x="24.2" y="195.8">GND</text>
<text x="35.6" y="192.6">GND</text>
<text x="46.4" y="192.6">GND</text>
<text x="57.2" y="192.6">GND</text>
<text x="68" y="192.6">GND</text>
</g>
<g font-size="1.8" fill="#0000c2">
<text x="40.6" y="23.2">Virtual Ground Generation</text>
<text x="96.5" y="22.6">Nernst Sense</text>
<text x="100.3" y="46.1">Un_sense = 2.7 * (Un - Vm)</text>
<text x="27.9" y="56.2">Pump Driver</text>
<text x="78.7" y="75.9">Pump Current Sense</text>
<text x="135.9" y="78.2">GPIO pins PF0, PF1 connected</text>
<text x="135.9" y="80.2">to ground to improve the routing</text>
<text x="135.9" y="82.3">(floating pins by the software).</text>
<text x="82.5" y="102.6">Ip_sense = 10 * (LSU_Ip - LSU_Rtrim)</text>
<text x="95.9" y="141.9">Nernst Bias Current</text>
<text x="29.2" y="149.6">Nernst Internal Resistance Measurement</text>
<text x="50.8" y="168">Nernst Sense Voltage Buffer</text>
</g>
<g font-size="1.8" fill="#0f0f0f">
<text x="94.3" y="27.6">LSU_Vm</text>
<text x="54.6" y="34.6">Vm</text>
<text x="76.8" y="34.6">LSU_Vm</text>
<text x="88.7" y="32.7">LSU_Un_sense</text>
<text x="139.1" y="30.2">Un_sense</text>
<text x="240" y="32.7">nRESET</text>
<text x="264" y="32.7">SWCLK</text>
<text x="264.5" y="30.2">SWDIO</text>
<text x="27.9" y="65.1">Ip_dac</text>
<text x="27.9" y="70.2">Vm</text>
<text x="162.6" y="69.6">nRESET</text>
<text x="205" y="69.6">Un_sense</text>
<text x="205.8" y="74.6">Ip_sense</text>
<text x="206.1" y="72.1">LSU_Vm</text>
<text x="210.6" y="77.2">Vm</text>
<text x="69" y="82.3">LSU_Rtrim</text>
<text x="132.7" y="87.3">Ip_sense</text>
<text x="203" y="87.3">heater_pwm</text>
<text x="206.4" y="89.9">SEL2</text>
<text x="207.8" y="84.8">Ip_dac</text>
<text x="28.6" y="93.7">CANL</text>
<text x="165.1" y="92.4">SEL1</text>
<text x="28.6" y="96.2">CANH</text>
<text x="87.6" y="98.1">Vm</text>
<text x="164.5" y="100">LED_BLUE</text>
<text x="206.1" y="97.5">CAN_RX</text>
<text x="206.3" y="100">CAN_TX</text>
<text x="158.7" y="105.1">Nernst_esr_drive</text>
<text x="164.5" y="102.6">LED_GREEN 29</text>
<text x="168.9" y="107.7">Boot0</text>
<text x="206.9" y="105.1">SWCLK</text>
<text x="207.4" y="102.6">SWDIO</text>
<text x="17.8" y="108.9">CAN_TX</text>
<text x="67.5" y="111.5">CANL</text>
<text x="245.1" y="108.3">LED_GREEN</text>
<text x="17.8" y="116.5">CAN_RX</text>
<text x="67.3" y="114">CANH</text>
<text x="245.1" y="117.2">LED_BLUE</text>
<text x="151.1" y="126.7">CANH</text>
<text x="151.3" y="129.2">CANL</text>
<text x="210.8" y="129.2">LSU_H+</text>
<text x="210.8" y="131.8">LSU_Rtrim</text>
<text x="210.8" y="126.7">LSU_H-</text>
<text x="72.4" y="135.6">Nernst_esr_drive</text>
<text x="149.2" y="136.9">SWCLK</text>
<text x="210.8" y="136.9">LSU_Vm</text>
<text x="210.8" y="134.3">LSU_Ip</text>
<text x="127" y="139.4">LSU_H+</text>
<text x="149.2" y="139.4">SWDIO</text>
<text x="152.4" y="141.9">nRESET</text>
<text x="210.8" y="139.4">LSU_Un</text>
<text x="210.8" y="149.6">SEL1</text>
<text x="127" y="153.4">LSU_H-</text>
<text x="33.5" y="159.7">LSU_Un_sense</text>
<text x="99.2" y="157.2">LSU_Un</text>
<text x="127" y="158.5">LSU_H+</text>
<text x="210.8" y="157.2">SEL2</text>
<text x="87.6" y="166.1">heater_pwm</text>
<text x="127" y="172.4">LSU_H-</text>
</g>
<g font-size="1.8" fill="#a90000">
<text x="118.9" y="27.9">6</text>
<text x="197.2" y="26.8" transform="rotate(-90 197.2 26.8)">1</text>
<text x="37.8" y="32.4">12</text>
<text x="50.5" y="34.9">14</text>
<text x="118.9" y="33">5</text>
<text x="131.6" y="30.5">7</text>
<text x="205.9" y="32.4">2</text>
<text x="250.3" y="30.5">1</text>
<text x="250.3" y="33">3</text>
<text x="250.3" y="35.6">5</text>
<text x="259.2" y="30.5">2</text>
<text x="259.2" y="33">4</text>
<text x="259.2" y="35.6">6</text>
<text x="37.8" y="37.5">13</text>
<text x="197.2" y="39.5" transform="rotate(-90 197.2 39.5)">3</text>
<text x="47.8" y="65.4">2</text>
<text x="47.8" y="70.5">3</text>
<text x="60.5" y="67.9">1</text>
<text x="176.7" y="69.8">4</text>
<text x="185.8" y="66.8" transform="rotate(-90 185.8 66.8)">1</text>
<text x="188.3" y="66.8" transform="rotate(-90 188.3 66.8)">5</text>
<text x="190.9" y="67.3" transform="rotate(-90 190.9 67.3)">17</text>
<text x="199.5" y="69.8">6</text>
<text x="199.5" y="72.4">7</text>
<text x="199.5" y="74.9">8</text>
<text x="199.5" y="77.5">9</text>
<text x="107.7" y="82.7" transform="rotate(-90 107.7 82.7)">2</text>
<text x="176.7" y="82.5">2</text>
<text x="199" y="80">10</text>
<text x="199" y="82.5">11</text>
<text x="103.6" y="85.1">4</text>
<text x="116.3" y="87.6">1</text>
<text x="176.7" y="85.1">3</text>
<text x="199" y="85.1">12</text>
<text x="199" y="87.6">13</text>
<text x="40.1" y="94">1</text>
<text x="49" y="95.2">3</text>
<text x="103.6" y="90.2">3</text>
<text x="107.7" y="94.1" transform="rotate(-90 107.7 94.1)">5</text>
<text x="176.2" y="90.2">14</text>
<text x="176.2" y="92.7">15</text>
<text x="176.2" y="95.2">26</text>
<text x="199" y="90.2">18</text>
<text x="199" y="92.7">19</text>
<text x="199" y="95.2">20</text>
<text x="40.1" y="96.5">2</text>
<text x="176.2" y="97.8">27</text>
<text x="176.2" y="100.3">28</text>
<text x="199" y="97.8">21</text>
<text x="199" y="100.3">22</text>
<text x="176.2" y="105.4">30</text>
<text x="176.2" y="107.9">31</text>
<text x="176.2" y="102.9">29</text>
<text x="199" y="102.9">23</text>
<text x="199" y="105.4">24</text>
<text x="199" y="107.9">25</text>
<text x="37.6" y="109.2">1</text>
<text x="37.6" y="111.8">2</text>
<text x="51.6" y="111.8">7</text>
<text x="51.6" y="109.2">8</text>
<text x="185.8" y="113" transform="rotate(-90 185.8 113)">16</text>
<text x="188.3" y="113" transform="rotate(-90 188.3 113)">32</text>
<text x="37.6" y="114.3">3</text>
<text x="37.6" y="116.8">4</text>
<text x="51.6" y="116.8">5</text>
<text x="51.6" y="114.3">6</text>
<text x="163.8" y="124.5">W2</text>
<text x="204.4" y="124.5">W1</text>
<text x="163.8" y="127">W3</text>
<text x="163.8" y="129.5">W4</text>
<text x="204.7" y="129.5">E5</text>
<text x="204.7" y="127">E6</text>
<text x="163.8" y="137.2">W7</text>
<text x="163.8" y="134.6">W8</text>
<text x="204.7" y="137.2">E2</text>
<text x="204.7" y="134.6">E3</text>
<text x="204.7" y="132.1">E4</text>
<text x="163.8" y="142.2">W5</text>
<text x="163.8" y="139.7">W6</text>
<text x="204.7" y="139.7">E1</text>
<text x="205.1" y="142.2">G</text>
<text x="244" y="139.1">3</text>
<text x="256.7" y="139.1">2</text>
<text x="117.6" y="147.3">1</text>
<text x="124.2" y="144.3" transform="rotate(-90 124.2 144.3)">2</text>
<text x="163.8" y="147.3">W9</text>
<text x="202.4" y="147.3">J_VCC1</text>
<text x="204.8" y="149.9">J1</text>
<text x="250.6" y="146.2" transform="rotate(-90 250.6 146.2)">1</text>
<text x="124.2" y="151.9" transform="rotate(-90 124.2 151.9)">3</text>
<text x="202.3" y="152.4">J_GND1</text>
<text x="202.4" y="154.9">J_VCC2</text>
<text x="55.4" y="160">8</text>
<text x="67.6" y="157.5">10</text>
<text x="202.3" y="160">J_GND2</text>
<text x="204.8" y="157.5">J2</text>
<text x="68.1" y="162.6">9</text>
<text x="126" y="163.3" transform="rotate(-90 126 163.3)">2</text>
<text x="117.6" y="168.1">1</text>
<text x="126" y="170.9" transform="rotate(-90 126 170.9)">3</text>
<text x="25.8" y="177.9" transform="rotate(-90 25.8 177.9)">4</text>
<text x="25.8" y="189.8" transform="rotate(-90 25.8 189.8)">11</text>
</g>
<text font-size="1.8" fill="#009600" x="72" y="93.7">LSU_Ip</text>
</svg>
